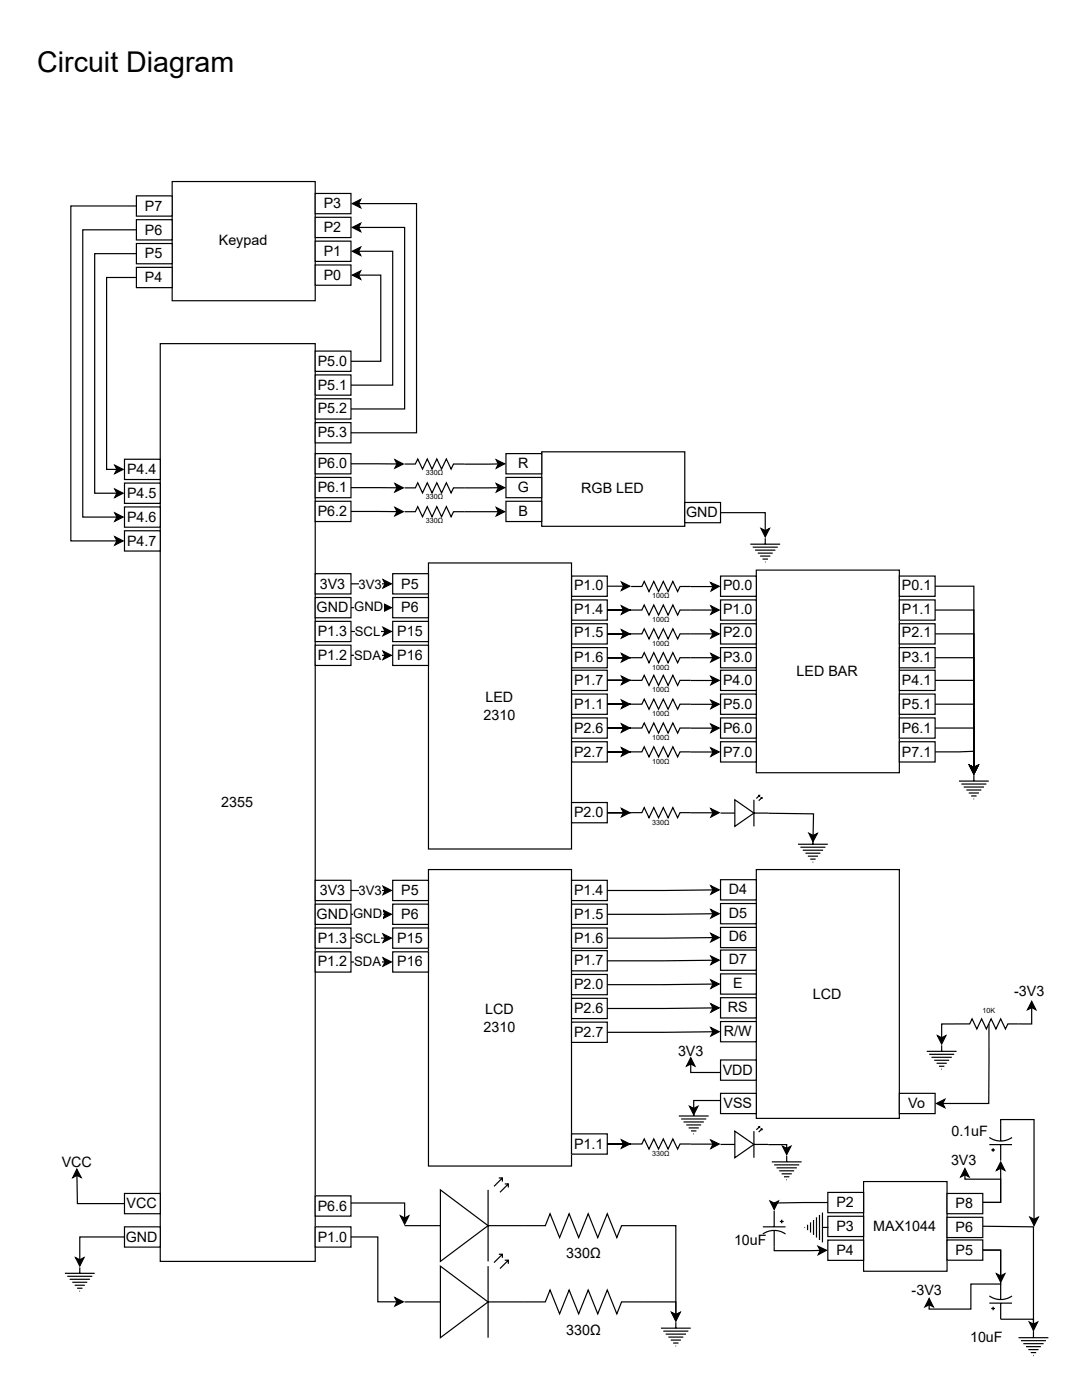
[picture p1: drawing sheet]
<svg xmlns="http://www.w3.org/2000/svg" width="216mm" height="279mm" viewBox="0 0 216 279" stroke-linecap="round" stroke-linejoin="round" font-family="sans-serif">
<path d="M104.5 259.8h4.3l1-2.3 1.9 4.7 1.9-4.7 1.9 4.7 1.9-4.7 1.9 4.7 1.9-4.7 1.9 4.7 .9-2.4h4.3" fill="none" stroke="#000" stroke-width=".24"/>
<path d="M87.9 252.7l9.5 7.1-9.5 7.2z" fill="#fff"/>
<path d="M80.7 259.8h7.2M87.9 252.7l9.5 7.1-9.5 7.2zM97.4 259.8h7.1M97.4 252.7v14.3M99.5 250.3h.7v.7M100.2 250.3l-1.6 1.7M100.7 251.5h.7v.7M101.4 251.5l-1.6 1.7" fill="none" stroke="#000" stroke-width=".24"/>
<path d="M32 68.6h30.9v183.1h-30.9z" fill="#fff"/>
<path d="M32 68.6h30.9v183.1h-30.9z" fill="none" stroke="#000" stroke-width=".24"/>
<path d="M62.9 244.8h7.1v4.1h-7.1z" fill="#fff"/>
<path d="M62.9 244.8h7.1v4.1h-7.1zM70 246.9h5.4v12.9h3.8M78.8 259l1.7 .8-1.7 .8 .4-.8z" fill="none" stroke="#000" stroke-width=".24"/>
<path d="M78.8 259l1.7 .8-1.7 .8 .4-.8z" fill="#000"/>
<path d="M24.8 244.8h7.2v4.1h-7.2z" fill="#fff"/>
<g fill="none" stroke="#000" stroke-width=".24">
<path d="M15.3 233.3l.9 1.7-.8-.4-.9 .4zM15.4 234.6v5.6h9.4M12.9 254.1h6M13.4 254.7h5M13.9 255.3h4M14.4 255.9h3M14.9 256.5h2M15.1 251l.8 .4 .9-.4-.9 1.7zM15.4 257.1h1.1M15.9 257.7h.1M15.9 252.9v1.2M24.8 244.8h7.2v4.1h-7.2z"/>
<path d="M24.8 246.9h-8.9v4.5"/>
</g>
<path d="M15.3 233.3l.9 1.7-.8-.4-.9 .4zM15.1 251l.8 .4 .9-.4-.9 1.7z" fill="#000"/>
<path d="M24.8 238.2h7.2v4h-7.2z" fill="#fff"/>
<path d="M24.8 238.2h7.2v4h-7.2zM128.3 259.8h6.6v2.6M131.9 265.1h5.9M132.4 265.7h5M132.8 266.3h4.1M133.4 266.8h2.9M133.8 267.4h2.1M134 261.9l.9 .5 .8-.5-.8 1.7zM134.3 268h1.1M134.8 268.6h.1M134.9 263.9v1.2" fill="none" stroke="#000" stroke-width=".24"/>
<path d="M134 261.9l.9 .5 .8-.5-.8 1.7z" fill="#000"/>
<path d="M24.8 91.7h7.2v4h-7.2z" fill="#fff"/>
<path d="M24.8 91.7h7.2v4h-7.2z" fill="none" stroke="#000" stroke-width=".24"/>
<path d="M24.8 96.4h7.2v4.1h-7.2z" fill="#fff"/>
<path d="M24.8 96.4h7.2v4.1h-7.2z" fill="none" stroke="#000" stroke-width=".24"/>
<path d="M24.8 101.2h7.2v4h-7.2z" fill="#fff"/>
<path d="M24.8 101.2h7.2v4h-7.2z" fill="none" stroke="#000" stroke-width=".24"/>
<path d="M24.8 105.9h7.2v4.1h-7.2z" fill="#fff"/>
<path d="M70.3 54.9l1.7-.8-.5 .8 .5 .8zM71.5 54.9h4.5v17.2h-6M24.8 105.9h7.2v4.1h-7.2z" fill="none" stroke="#000" stroke-width=".24"/>
<path d="M70.3 54.9l1.7-.8-.5 .8 .5 .8z" fill="#000"/>
<path d="M62.9 70.1h7.1v4h-7.1z" fill="#fff"/>
<path d="M70.3 50.1l1.7-.8-.5 .8 .5 .9zM71.5 50.1h6.9v26.8h-8.4M62.9 70.1h7.1v4h-7.1z" fill="none" stroke="#000" stroke-width=".24"/>
<path d="M70.3 50.1l1.7-.8-.5 .8 .5 .9z" fill="#000"/>
<path d="M62.9 74.8h7.1v4.1h-7.1z" fill="#fff"/>
<path d="M70.3 45.4l1.7-.8-.5 .8 .5 .8zM71.5 45.4h9.2v36.2h-10.7M62.9 74.8h7.1v4.1h-7.1z" fill="none" stroke="#000" stroke-width=".24"/>
<path d="M70.3 45.4l1.7-.8-.5 .8 .5 .8z" fill="#000"/>
<path d="M62.9 79.6h7.1v4h-7.1z" fill="#fff"/>
<path d="M70.3 40.6l1.7-.8-.5 .8 .5 .9zM71.5 40.6h11.6v45.8h-13.1M62.9 79.6h7.1v4h-7.1z" fill="none" stroke="#000" stroke-width=".24"/>
<path d="M70.3 40.6l1.7-.8-.5 .8 .5 .9z" fill="#000"/>
<path d="M62.9 84.3h7.1v4.1h-7.1z" fill="#fff"/>
<path d="M62.9 84.3h7.1v4.1h-7.1z" fill="none" stroke="#000" stroke-width=".24"/>
<path d="M34.4 36.2h28.5v23.8h-28.5z" fill="#fff"/>
<path d="M34.4 36.2h28.5v23.8h-28.5zM27.2 41.1h-13.1v66.8h9.2M22.9 107.1l1.7 .8-1.7 .9 .4-.9z" fill="none" stroke="#000" stroke-width=".24"/>
<path d="M22.9 107.1l1.7 .8-1.7 .9 .4-.9z" fill="#000"/>
<path d="M27.2 39.1h7.2v4h-7.2z" fill="#fff"/>
<path d="M27.2 39.1h7.2v4h-7.2zM27.2 45.9h-10.7v57.3h6.8M22.9 102.4l1.7 .8-1.7 .8 .4-.8z" fill="none" stroke="#000" stroke-width=".24"/>
<path d="M22.9 102.4l1.7 .8-1.7 .8 .4-.8z" fill="#000"/>
<path d="M27.2 43.8h7.2v4.1h-7.2z" fill="#fff"/>
<path d="M27.2 43.8h7.2v4.1h-7.2zM27.2 50.6h-8.3v47.8h4.4M22.9 97.6l1.7 .8-1.7 .9 .4-.9z" fill="none" stroke="#000" stroke-width=".24"/>
<path d="M22.9 97.6l1.7 .8-1.7 .9 .4-.9z" fill="#000"/>
<path d="M27.2 48.6h7.2v4h-7.2z" fill="#fff"/>
<path d="M27.2 48.6h7.2v4h-7.2zM27.2 55.4h-5.9v38.3h2M22.9 92.8l1.7 .9-1.7 .8 .4-.8z" fill="none" stroke="#000" stroke-width=".24"/>
<path d="M22.9 92.8l1.7 .9-1.7 .8 .4-.8z" fill="#000"/>
<path d="M27.2 53.4h7.2v4h-7.2z" fill="#fff"/>
<path d="M27.2 53.4h7.2v4h-7.2z" fill="none" stroke="#000" stroke-width=".24"/>
<path d="M62.9 38.6h7.1v4.1h-7.1z" fill="#fff"/>
<path d="M62.9 38.6h7.1v4.1h-7.1z" fill="none" stroke="#000" stroke-width=".24"/>
<path d="M62.9 43.4h7.1v4h-7.1z" fill="#fff"/>
<path d="M62.9 43.4h7.1v4h-7.1z" fill="none" stroke="#000" stroke-width=".24"/>
<path d="M62.9 48.1h7.1v4.1h-7.1z" fill="#fff"/>
<path d="M62.9 48.1h7.1v4.1h-7.1z" fill="none" stroke="#000" stroke-width=".24"/>
<path d="M62.9 52.9h7.1v4h-7.1z" fill="#fff"/>
<path d="M62.9 52.9h7.1v4h-7.1z" fill="none" stroke="#000" stroke-width=".24"/>
<path d="M114 115h7.2v4h-7.2z" fill="#fff"/>
<path d="M114 115h7.2v4h-7.2z" fill="none" stroke="#000" stroke-width=".24"/>
<path d="M114 119.7h7.2v4.1h-7.2z" fill="#fff"/>
<path d="M114 119.7h7.2v4.1h-7.2z" fill="none" stroke="#000" stroke-width=".24"/>
<path d="M114 124.5h7.2v4h-7.2z" fill="#fff"/>
<path d="M114 124.5h7.2v4h-7.2z" fill="none" stroke="#000" stroke-width=".24"/>
<path d="M114 129.2h7.2v4.1h-7.2z" fill="#fff"/>
<path d="M114 129.2h7.2v4.1h-7.2z" fill="none" stroke="#000" stroke-width=".24"/>
<path d="M114 133.8h7.2v4h-7.2z" fill="#fff"/>
<path d="M114 133.8h7.2v4h-7.2z" fill="none" stroke="#000" stroke-width=".24"/>
<path d="M114 138.5h7.2v4.1h-7.2z" fill="#fff"/>
<path d="M114 138.5h7.2v4.1h-7.2z" fill="none" stroke="#000" stroke-width=".24"/>
<path d="M114 143.3h7.2v4h-7.2z" fill="#fff"/>
<path d="M114 143.3h7.2v4h-7.2z" fill="none" stroke="#000" stroke-width=".24"/>
<path d="M114 148h7.2v4.1h-7.2z" fill="#fff"/>
<path d="M114 148h7.2v4.1h-7.2z" fill="none" stroke="#000" stroke-width=".24"/>
<path d="M150.9 113.8h28.6v40.4h-28.6z" fill="#fff"/>
<path d="M150.9 113.8h28.6v40.4h-28.6z" fill="none" stroke="#000" stroke-width=".24"/>
<path d="M143.8 115h7.1v4h-7.1z" fill="#fff"/>
<path d="M143.8 115h7.1v4h-7.1z" fill="none" stroke="#000" stroke-width=".24"/>
<path d="M143.8 119.7h7.1v4.1h-7.1z" fill="#fff"/>
<path d="M143.8 119.7h7.1v4.1h-7.1z" fill="none" stroke="#000" stroke-width=".24"/>
<path d="M143.8 124.5h7.1v4h-7.1z" fill="#fff"/>
<path d="M143.8 124.5h7.1v4h-7.1z" fill="none" stroke="#000" stroke-width=".24"/>
<path d="M143.8 129.2h7.1v4.1h-7.1z" fill="#fff"/>
<path d="M143.8 129.2h7.1v4.1h-7.1z" fill="none" stroke="#000" stroke-width=".24"/>
<path d="M143.8 133.8h7.1v4h-7.1z" fill="#fff"/>
<path d="M143.8 133.8h7.1v4h-7.1z" fill="none" stroke="#000" stroke-width=".24"/>
<path d="M143.8 138.5h7.1v4.1h-7.1z" fill="#fff"/>
<path d="M143.8 138.5h7.1v4.1h-7.1z" fill="none" stroke="#000" stroke-width=".24"/>
<path d="M143.8 143.3h7.1v4h-7.1z" fill="#fff"/>
<path d="M143.8 143.3h7.1v4h-7.1z" fill="none" stroke="#000" stroke-width=".24"/>
<path d="M143.8 148h7.1v4.1h-7.1z" fill="#fff"/>
<g fill="none" stroke="#000" stroke-width=".24">
<path d="M121.2 117h3.2M124 116.2l1.7 .8-1.7 .8 .4-.8zM125.9 117h2.2l.5-1 .9 2.1 1-2.1 .9 2.1 1-2.1 .9 2.1 1-2.1 .9 2.1 .5-1.1h2.1M137.8 117.1h4.8h-.3M141.8 116.3l1.7 .7-1.6 .9 .4-.8zM121.2 121.7h4.7h-4.7h3.2M121.2 126.5h4.7h-4.7h3.2M121.2 131.3h4.7h-4.7h3.2M121.2 135.8h4.7h-4.7h3.2M124 120.9l1.7 .8-1.7 .9 .4-.9zM124 125.7l1.7 .8-1.7 .8 .4-.8zM124 130.4l1.7 .9-1.7 .8 .4-.8z"/>
<path d="M124 134.9l1.7 .9-1.7 .8 .4-.8zM124 139.7l1.7 .8-1.7 .9 .4-.9zM125.9 121.7h2.2l.5-1 .9 2.1 1-2.1 .9 2.1 1-2.1 .9 2.1 1-2.1 .9 2.1 .5-1.1h6.9h-.3M125.9 126.5h2.2l.5-1 .9 2 1-2 .9 2 1-2 .9 2 1-2 .9 2 .5-1h6.9h-.3M125.9 131.3h2.2l.5-1.1 .9 2.1 1-2.1 .9 2.1 1-2.1 .9 2.1 1-2.1 .9 2.1 .5-1h6.9h-.3M125.9 135.8h2.2l.5-1 .9 2 1-2 .9 2 1-2 .9 2 1-2 .9 2 .5-1h6.9h-.3M141.8 135l1.7 .8-1.6 .9 .4-.9zM141.8 139.7l1.7 .8-1.6 .9 .4-.8zM141.8 120.9l1.7 .8-1.7 .9 .5-.9zM141.8 125.7l1.7 .8-1.7 .8 .5-.8zM141.8 130.4l1.7 .9-1.7 .8 .5-.8zM121.2 140.5h4.7h-4.7h3.2"/>
<path d="M121.2 145.3h4.7h-4.7h3.2M121.2 150.1h4.7h-4.7h3.2M124 144.5l1.7 .8-1.7 .8 .4-.8zM124 149.2l1.7 .9-1.7 .8 .4-.8zM125.9 140.5h2.2l.5-1 .9 2 1-2 .9 2 1-2 .9 2 1-2 .9 2 .5-1h2.1M125.9 145.3h2.2l.5-1 .9 2 1-2 .9 2 1-2 .9 2 1-2 .9 2 .5-1h6.9h-.3M125.9 150.1h2.2l.5-1.1 .9 2.1 1-2.1 .9 2.1 1-2.1 .9 2.1 1-2.1 .9 2.1 .5-1h6.9h-.3M137.8 140.6h4.8h-.3M141.8 144.5l1.7 .8-1.6 .9 .4-.9zM141.8 149.3l1.7 .8-1.6 .8 .4-.8zM143.8 148h7.1v4.1h-7.1z"/>
</g>
<g fill="#000">
<path d="M124 116.2l1.7 .8-1.7 .8 .4-.8zM141.8 116.3l1.7 .7-1.6 .9 .4-.8zM124 120.9l1.7 .8-1.7 .9 .4-.9zM124 125.7l1.7 .8-1.7 .8 .4-.8zM124 130.4l1.7 .9-1.7 .8 .4-.8zM124 134.9l1.7 .9-1.7 .8 .4-.8zM141.8 120.9l1.7 .8-1.7 .9 .5-.9zM141.8 125.7l1.7 .8-1.7 .8 .5-.8zM141.8 130.4l1.7 .9-1.7 .8 .5-.8zM141.8 135l1.7 .8-1.6 .9 .4-.9zM124 139.7l1.7 .8-1.7 .9 .4-.9zM124 144.5l1.7 .8-1.7 .8 .4-.8z"/>
<path d="M124 149.2l1.7 .9-1.7 .8 .4-.8zM141.8 139.7l1.7 .8-1.6 .9 .4-.8zM141.8 144.5l1.7 .8-1.6 .9 .4-.9zM141.8 149.3l1.7 .8-1.6 .8 .4-.8z"/>
</g>
<path d="M179.5 115h7.1v4h-7.1z" fill="#fff"/>
<path d="M179.5 115h7.1v4h-7.1z" fill="none" stroke="#000" stroke-width=".24"/>
<path d="M179.5 119.7h7.1v4.1h-7.1z" fill="#fff"/>
<path d="M179.5 119.7h7.1v4.1h-7.1z" fill="none" stroke="#000" stroke-width=".24"/>
<path d="M179.5 124.5h7.1v4h-7.1z" fill="#fff"/>
<path d="M179.5 124.5h7.1v4h-7.1z" fill="none" stroke="#000" stroke-width=".24"/>
<path d="M179.5 129.2h7.1v4.1h-7.1z" fill="#fff"/>
<path d="M179.5 129.2h7.1v4.1h-7.1z" fill="none" stroke="#000" stroke-width=".24"/>
<path d="M179.5 133.8h7.1v4h-7.1z" fill="#fff"/>
<path d="M179.5 133.8h7.1v4h-7.1z" fill="none" stroke="#000" stroke-width=".24"/>
<path d="M179.5 138.5h7.1v4.1h-7.1z" fill="#fff"/>
<path d="M179.5 138.5h7.1v4.1h-7.1z" fill="none" stroke="#000" stroke-width=".24"/>
<path d="M179.5 143.3h7.1v4h-7.1z" fill="#fff"/>
<path d="M179.5 143.3h7.1v4h-7.1z" fill="none" stroke="#000" stroke-width=".24"/>
<path d="M179.5 148h7.1v4.1h-7.1z" fill="#fff"/>
<g fill="none" stroke="#000" stroke-width=".24">
<path d="M186.6 117h7.7v36.2M186.6 135.8h7.7v17.4M186.6 131.3h7.7v21.9M186.6 126.5h7.7v26.7M186.6 121.7h7.7v31.5M179.5 148h7.1v4.1h-7.1zM186.6 150.1l7.7-.2v3.3M186.6 145.3h7.7v7.9M186.6 140.5h7.7v12.7M191.3 155.9h6M191.8 156.5h5M192.3 157.1h4"/>
<path d="M192.8 157.7h3M193.3 158.3h2M193.5 152.8l.8 .4 .9-.4-.9 1.6zM193.8 158.9h1.1M194.3 159.4h.1M194.3 154.7v1.2M104.5 244.6h4.3l1-2.4 1.9 4.8 1.9-4.8 1.9 4.8 1.9-4.8 1.9 4.8 1.9-4.8 1.9 4.8 .9-2.4h4.3"/>
</g>
<path d="M193.5 152.8l.8 .4 .9-.4-.9 1.6z" fill="#000"/>
<path d="M87.9 237.5l9.5 7.1-9.5 7.1z" fill="#fff"/>
<path d="M87.9 237.5l9.5 7.1-9.5 7.1zM97.4 237.5v14.2M99.5 235.1h.7v.7M100.2 235.1l-1.6 1.7M100.7 236.3h.7v.7M101.4 236.3l-1.6 1.6M80.7 244.6h7.2M97.4 244.6h7.1" fill="none" stroke="#000" stroke-width=".24"/>
<path d="M62.9 238.7h7.1v4h-7.1z" fill="#fff"/>
<path d="M62.9 238.7h7.1v4h-7.1zM70 240.1h10.7v3M79.9 242.7l.8 .4 .9-.4-.9 1.6zM128.3 244.6h6.6v17.8M134 261.9l.9 .5 .8-.5-.8 1.7z" fill="none" stroke="#000" stroke-width=".24"/>
<path d="M79.9 242.7l.8 .4 .9-.4-.9 1.6zM134 261.9l.9 .5 .8-.5-.8 1.7z" fill="#000"/>
<path d="M85.5 112.4h28.5v57h-28.5z" fill="#fff"/>
<path d="M70 116.5h6.8M76.4 115.7l1.7 .8-1.7 .8 .4-.8zM85.5 112.4h28.5v57h-28.5z" fill="none" stroke="#000" stroke-width=".24"/>
<path d="M76.4 115.7l1.7 .8-1.7 .8 .4-.8z" fill="#000"/>
<g fill="#fff">
<path d="M71.6 115.1h4.5v3.1h-4.5z"/>
<path d="M62.9 114.5h7.1v4h-7.1z"/>
</g>
<path d="M62.9 114.5h7.1v4h-7.1zM70 121.3h6.8M76.4 120.4l1.7 .9-1.7 .8 .4-.8z" fill="none" stroke="#000" stroke-width=".24"/>
<path d="M76.4 120.4l1.7 .9-1.7 .8 .4-.8z" fill="#000"/>
<g fill="#fff">
<path d="M70.6 119.6h6v3.1h-6z"/>
<path d="M62.9 119.2h7.1v4.1h-7.1z"/>
</g>
<path d="M62.9 119.2h7.1v4.1h-7.1zM70 126h6.8M76.4 125.2l1.7 .8-1.7 .9 .4-.9z" fill="none" stroke="#000" stroke-width=".24"/>
<path d="M76.4 125.2l1.7 .8-1.7 .9 .4-.9z" fill="#000"/>
<g fill="#fff">
<path d="M70.9 124.6h5v3.1h-5z"/>
<path d="M62.9 124h7.1v4h-7.1z"/>
</g>
<path d="M62.9 124h7.1v4h-7.1zM70 130.8h6.8M76.4 130l1.7 .8-1.7 .8 .4-.8z" fill="none" stroke="#000" stroke-width=".24"/>
<path d="M76.4 130l1.7 .8-1.7 .8 .4-.8z" fill="#000"/>
<g fill="#fff">
<path d="M70.6 129.4h5.5v3.1h-5.5z"/>
<path d="M62.9 128.8h7.1v4h-7.1z"/>
</g>
<path d="M62.9 128.8h7.1v4h-7.1z" fill="none" stroke="#000" stroke-width=".24"/>
<path d="M78.4 114.5h7.1v4h-7.1z" fill="#fff"/>
<path d="M78.4 114.5h7.1v4h-7.1z" fill="none" stroke="#000" stroke-width=".24"/>
<path d="M78.4 119.2h7.1v4.1h-7.1z" fill="#fff"/>
<path d="M78.4 119.2h7.1v4.1h-7.1z" fill="none" stroke="#000" stroke-width=".24"/>
<path d="M78.4 124h7.1v4h-7.1z" fill="#fff"/>
<path d="M78.4 124h7.1v4h-7.1z" fill="none" stroke="#000" stroke-width=".24"/>
<path d="M78.4 128.8h7.1v4h-7.1z" fill="#fff"/>
<path d="M78.4 128.8h7.1v4h-7.1z" fill="none" stroke="#000" stroke-width=".24"/>
<path d="M85.5 173.5h28.5v59.2h-28.5z" fill="#fff"/>
<path d="M76.4 176.9l1.7 .8-1.7 .8 .4-.8zM76.8 177.7h-6.8M85.5 173.5h28.5v59.2h-28.5z" fill="none" stroke="#000" stroke-width=".24"/>
<path d="M76.4 176.9l1.7 .8-1.7 .8 .4-.8z" fill="#000"/>
<g fill="#fff">
<path d="M71.6 176.2h4.5v3.1h-4.5z"/>
<path d="M62.9 175.7h7.1v4h-7.1z"/>
</g>
<path d="M62.9 175.7h7.1v4h-7.1zM76.4 181.6l1.7 .9-1.7 .8 .4-.8zM76.8 182.5h-6.8" fill="none" stroke="#000" stroke-width=".24"/>
<path d="M76.4 181.6l1.7 .9-1.7 .8 .4-.8z" fill="#000"/>
<g fill="#fff">
<path d="M70.4 180.7h5.9v3.1h-5.9z"/>
<path d="M62.9 180.4h7.1v4.1h-7.1z"/>
</g>
<path d="M62.9 180.4h7.1v4.1h-7.1zM76.4 186.4l1.7 .8-1.7 .9 .4-.9zM76.8 187.2h-6.8" fill="none" stroke="#000" stroke-width=".24"/>
<path d="M76.4 186.4l1.7 .8-1.7 .9 .4-.9z" fill="#000"/>
<g fill="#fff">
<path d="M70.9 185.7h5v3.1h-5z"/>
<path d="M62.9 185.2h7.1v4h-7.1z"/>
</g>
<path d="M62.9 185.2h7.1v4h-7.1zM76.4 191.1l1.7 .9-1.7 .8 .4-.8zM76.8 192h-6.8" fill="none" stroke="#000" stroke-width=".24"/>
<path d="M76.4 191.1l1.7 .9-1.7 .8 .4-.8z" fill="#000"/>
<g fill="#fff">
<path d="M70.6 190.5h5.5v3.1h-5.5z"/>
<path d="M62.9 190h7.1v4h-7.1z"/>
</g>
<path d="M62.9 190h7.1v4h-7.1z" fill="none" stroke="#000" stroke-width=".24"/>
<path d="M78.4 175.7h7.1v4h-7.1z" fill="#fff"/>
<path d="M78.4 175.7h7.1v4h-7.1z" fill="none" stroke="#000" stroke-width=".24"/>
<path d="M78.4 180.4h7.1v4.1h-7.1z" fill="#fff"/>
<path d="M78.4 180.4h7.1v4.1h-7.1z" fill="none" stroke="#000" stroke-width=".24"/>
<path d="M78.4 185.2h7.1v4h-7.1z" fill="#fff"/>
<path d="M78.4 185.2h7.1v4h-7.1z" fill="none" stroke="#000" stroke-width=".24"/>
<path d="M78.4 190h7.1v4h-7.1z" fill="#fff"/>
<path d="M78.4 190h7.1v4h-7.1z" fill="none" stroke="#000" stroke-width=".24"/>
<path d="M114 160.2h7.2v4h-7.2z" fill="#fff"/>
<path d="M114 160.2h7.2v4h-7.2zM121.2 162.2h4.7h-4.7h3.2M124 161.4l1.7 .8-1.7 .8 .4-.8zM125.9 162.2h2.2l.5-1 .9 2 1-2 .9 2 1-2 .9 2 1-2 .9 2 .5-1h2.1M137.8 162.2h4.8h-.3M141.8 161.4l1.7 .8-1.6 .9 .4-.9z" fill="none" stroke="#000" stroke-width=".24"/>
<path d="M124 161.4l1.7 .8-1.7 .8 .4-.8zM141.8 161.4l1.7 .8-1.6 .9 .4-.9z" fill="#000"/>
<path d="M146.6 159.6l3.8 2.7-3.8 2.6z" fill="#fff"/>
<g fill="none" stroke="#000" stroke-width=".24">
<path d="M146.6 159.6l3.8 2.7-3.8 2.6zM150.4 159.6v5.3M151.3 158.7h.3v.3M151.6 158.7l-.7 .7M151.8 159.2h.3v.2M152.1 159.2l-.7 .6M143.8 162.3h2.8M150.4 162.3h2.9M153.3 162.3l9 .1-.1 4.3M159.2 168.5h6M159.7 169.1h5M160.2 169.7h4"/>
<path d="M160.7 170.3h3M161.2 170.9h2M161.4 166.3l.8 .4 .9-.4-.9 1.7zM161.7 171.5h1M162.1 172.1h.2M162.2 167.3v1.2"/>
</g>
<path d="M161.4 166.3l.8 .4 .9-.4-.9 1.7z" fill="#000"/>
<path d="M150.9 173.5h28.6v49.7h-28.6z" fill="#fff"/>
<path d="M141.8 176.8l1.7 .8-1.6 .8 .4-.8zM142.3 177.6l-21.1 .1M150.9 173.5h28.6v49.7h-28.6z" fill="none" stroke="#000" stroke-width=".24"/>
<path d="M141.8 176.8l1.7 .8-1.6 .8 .4-.8z" fill="#000"/>
<path d="M114 175.7h7.2v4h-7.2z" fill="#fff"/>
<path d="M114 175.7h7.2v4h-7.2zM141.8 181.5l1.7 .8-1.6 .9 .4-.8zM142.3 182.4l-21.1 .1" fill="none" stroke="#000" stroke-width=".24"/>
<path d="M141.8 181.5l1.7 .8-1.6 .9 .4-.8z" fill="#000"/>
<path d="M114 180.4h7.2v4.1h-7.2z" fill="#fff"/>
<path d="M114 180.4h7.2v4.1h-7.2zM141.8 186.3l1.7 .8-1.6 .9 .4-.9zM142.3 187.1l-21.1 .1" fill="none" stroke="#000" stroke-width=".24"/>
<path d="M141.8 186.3l1.7 .8-1.6 .9 .4-.9z" fill="#000"/>
<path d="M114 185.2h7.2v4h-7.2z" fill="#fff"/>
<path d="M114 185.2h7.2v4h-7.2zM141.8 190.8l1.7 .8-1.6 .9 .4-.9zM142.3 191.6l-21.1 .2" fill="none" stroke="#000" stroke-width=".24"/>
<path d="M141.8 190.8l1.7 .8-1.6 .9 .4-.9z" fill="#000"/>
<path d="M114 189.7h7.2v4.1h-7.2z" fill="#fff"/>
<path d="M114 189.7h7.2v4.1h-7.2zM141.8 195.6l1.7 .8-1.6 .8 .4-.8zM142.3 196.4l-21.1 .1" fill="none" stroke="#000" stroke-width=".24"/>
<path d="M141.8 195.6l1.7 .8-1.6 .8 .4-.8z" fill="#000"/>
<path d="M114 194.5h7.2v4h-7.2z" fill="#fff"/>
<path d="M114 194.5h7.2v4h-7.2zM141.8 200.3l1.7 .8-1.6 .9 .4-.8zM142.3 201.2l-21.1 .1" fill="none" stroke="#000" stroke-width=".24"/>
<path d="M141.8 200.3l1.7 .8-1.6 .9 .4-.8z" fill="#000"/>
<path d="M114 199.2h7.2v4.1h-7.2z" fill="#fff"/>
<path d="M114 199.2h7.2v4.1h-7.2zM141.8 205.1l1.7 .8-1.6 .8 .4-.8zM142.3 205.9l-21.1 .1" fill="none" stroke="#000" stroke-width=".24"/>
<path d="M141.8 205.1l1.7 .8-1.6 .8 .4-.8z" fill="#000"/>
<path d="M114 204h7.2v4h-7.2z" fill="#fff"/>
<path d="M114 204h7.2v4h-7.2z" fill="none" stroke="#000" stroke-width=".24"/>
<path d="M143.8 175.6h7.1v4h-7.1z" fill="#fff"/>
<path d="M143.8 175.6h7.1v4h-7.1z" fill="none" stroke="#000" stroke-width=".24"/>
<path d="M143.8 180.3h7.1v4.1h-7.1z" fill="#fff"/>
<path d="M143.8 180.3h7.1v4.1h-7.1z" fill="none" stroke="#000" stroke-width=".24"/>
<path d="M143.8 185.1h7.1v4h-7.1z" fill="#fff"/>
<path d="M143.8 185.1h7.1v4h-7.1z" fill="none" stroke="#000" stroke-width=".24"/>
<path d="M143.8 189.6h7.1v4h-7.1z" fill="#fff"/>
<path d="M143.8 189.6h7.1v4h-7.1z" fill="none" stroke="#000" stroke-width=".24"/>
<path d="M143.8 194.4h7.1v4h-7.1z" fill="#fff"/>
<path d="M143.8 194.4h7.1v4h-7.1z" fill="none" stroke="#000" stroke-width=".24"/>
<path d="M143.8 199.1h7.1v4.1h-7.1z" fill="#fff"/>
<path d="M143.8 199.1h7.1v4.1h-7.1z" fill="none" stroke="#000" stroke-width=".24"/>
<path d="M143.8 203.9h7.1v4h-7.1z" fill="#fff"/>
<path d="M143.8 203.9h7.1v4h-7.1z" fill="none" stroke="#000" stroke-width=".24"/>
<path d="M114 226.3h7.2v4h-7.2z" fill="#fff"/>
<path d="M114 226.3h7.2v4h-7.2zM121.2 228.3h4.7h-4.7h3.2M124 227.5l1.7 .8-1.7 .8 .4-.8zM125.9 228.3h2.2l.5-1 .9 2 1-2 .9 2 1-2 .9 2 1-2 .9 2 .5-1h6.9h-.3M141.8 227.5l1.7 .8-1.6 .9 .4-.9z" fill="none" stroke="#000" stroke-width=".24"/>
<path d="M124 227.5l1.7 .8-1.7 .8 .4-.8zM141.8 227.5l1.7 .8-1.6 .9 .4-.9z" fill="#000"/>
<path d="M146.6 225.7l3.8 2.7-3.8 2.6z" fill="#fff"/>
<g fill="none" stroke="#000" stroke-width=".24">
<path d="M143.8 228.4h2.8M146.6 225.7l3.8 2.7-3.8 2.6zM150.4 228.4h6.6v.8M150.4 225.7v5.3M151.3 224.9h.3v.2M151.6 224.9l-.7 .6M151.8 225.3h.3v.3M152.1 225.3l-.7 .6M154 231.9h5.9M154.5 232.5h5M155 233.1h4M155.5 233.7h3"/>
<path d="M156 234.3h2M156.1 228.8l.9 .4 .8-.4-.8 1.6zM156.4 234.9h1.1M156.9 235.4h.1M157 230.7v1.2"/>
</g>
<path d="M156.1 228.8l.9 .4 .8-.4-.8 1.6z" fill="#000"/>
<path d="M143.8 218.2h7.1v4h-7.1z" fill="#fff"/>
<path d="M137.8 211.1l.9 1.7-.9-.5-.8 .5zM137.8 212.3v1.7h6M143.8 218.2h7.1v4h-7.1zM135.4 222.7h6M135.9 223.3h5M136.4 223.9h4M136.9 224.5h3M137.4 225.1h2M137.9 225.7h1.1M138.4 226.3h.1M138.4 221.5v1.2" fill="none" stroke="#000" stroke-width=".24"/>
<path d="M137.8 211.1l.9 1.7-.9-.5-.8 .5z" fill="#000"/>
<path d="M143.8 211.5h7.1v4.1h-7.1z" fill="#fff"/>
<path d="M143.8 211.5h7.1v4.1h-7.1zM143.8 219.6h-5.4v1.6M137.6 220.8l.8 .4 .9-.4-.9 1.7z" fill="none" stroke="#000" stroke-width=".24"/>
<path d="M137.6 220.8l.8 .4 .9-.4-.9 1.7z" fill="#000"/>
<path d="M172.3 235.8h16.7v17.9h-16.7z" fill="#fff"/>
<path d="M172.3 235.8h16.7v17.9h-16.7z" fill="none" stroke="#000" stroke-width=".24"/>
<path d="M165.2 238h7.1v4h-7.1z" fill="#fff"/>
<path d="M165.2 238h7.1v4h-7.1z" fill="none" stroke="#000" stroke-width=".24"/>
<path d="M165.2 242.7h7.1v4.1h-7.1z" fill="#fff"/>
<path d="M165.2 242.7h7.1v4.1h-7.1z" fill="none" stroke="#000" stroke-width=".24"/>
<path d="M165.2 247.5h7.1v4h-7.1z" fill="#fff"/>
<path d="M192.5 233.2l.9 1.7-.9-.4-.8 .4zM192.5 234.5v.8h7.2v4.7h-6M165.2 247.5h7.1v4h-7.1z" fill="none" stroke="#000" stroke-width=".24"/>
<path d="M192.5 233.2l.9 1.7-.9-.4-.8 .4z" fill="#000"/>
<path d="M189 238.2h7.1v4h-7.1z" fill="#fff"/>
<path d="M189 238.2h7.1v4h-7.1z" fill="none" stroke="#000" stroke-width=".24"/>
<path d="M189 242.9h7.1v4.1h-7.1z" fill="#fff"/>
<path d="M185.4 259.1l.8 1.7-.8-.4-.8 .4zM189 242.9h7.1v4.1h-7.1zM196.1 249.5h3.6v6.8h-6v5h-8.3v-.9" fill="none" stroke="#000" stroke-width=".24"/>
<path d="M185.4 259.1l.8 1.7-.8-.4-.8 .4z" fill="#000"/>
<path d="M189 247.5h7.1v4h-7.1z" fill="#fff"/>
<g fill="none" stroke="#000" stroke-width=".24">
<path d="M205.9 199.8l.8 1.7-.8-.4-.9 .4zM205.9 201.1v3.3l-2.7-.1M153.6 239.7l.9 .4 .8-.4-.8 1.7zM165.2 240l-10.7 .1M197.4 227a3.9 3.9 0 0 0 4.5 0M197.4 228.4h4.5M197.8 229.5h.7M198.2 229.1v.8M199.7 231.9l.8 1.7-.8-.4-.9 .4zM199.7 233.2v6.8h-3.6M199.7 227.7v-4.3h6.6v19.9M199.7 228.4v3.2"/>
<path d="M152.2 246.3a3.9 3.9 0 0 1 4.5 0M152.2 244.8h4.5M154.5 245.6v4h9.2M154.5 241.6v3.2M155.6 243.8h.8M156 243.4v.7M160.5 244.9v.1M161.1 244.4v1.1M161.7 244v2M162.3 243.5v2.9M162.9 242.9v4.1M163.2 248.7l1.7 .8-1.6 .9 .4-.8z"/>
<path d="M163.5 242.5v5M164.1 242v5.9M164.1 245h1.2M189 247.5h7.1v4h-7.1zM196.1 249.5h3.6v5.1M196.1 244.7l10.1 .1v19.5M197.4 258.6a3.9 3.9 0 0 0 4.5 0M198.8 254.2l.9 .4 .8-.4-.8 1.7zM199.7 256.1v3.3M205.5 242.9l.8 .4 .9-.4-.9 1.7zM197.4 260.1h4.5M197.8 261.1h.7"/>
<path d="M198.2 260.8v.7M199.7 260.1v3.2h6.5v3.7M203.2 267h6M203.7 267.6h5M204.2 268.2h4M204.7 268.7h3M205.2 269.3h2M205.4 263.8l.8 .5 .8-.5-.8 1.7zM205.7 269.9h1.1M206.2 270.5h.1"/>
</g>
<path d="M205.9 199.8l.8 1.7-.8-.4-.9 .4zM199.7 231.9l.8 1.7-.8-.4-.9 .4zM153.6 239.7l.9 .4 .8-.4-.8 1.7zM163.2 248.7l1.7 .8-1.6 .9 .4-.8zM198.8 254.2l.9 .4 .8-.4-.8 1.7zM205.5 242.9l.8 .4 .9-.4-.9 1.7zM205.4 263.8l.8 .5 .8-.5-.8 1.7z" fill="#000"/>
<path d="M179.5 218.2h7.1v4h-7.1z" fill="#fff"/>
<g fill="none" stroke="#000" stroke-width=".24">
<path d="M179.5 218.2h7.1v4h-7.1zM184.9 209.8h6M185.4 210.4h5M185.9 211h4M186.4 211.6h3M186.9 212.2h2M187.1 206.7l.8 .4 .8-.4-.8 1.7zM187.4 212.8h1M187.8 213.4h.2M187.9 208.6v1.2M197.3 204.3v15.9h-9.2M203.2 204.3h-2.1l-.5 1.1-.9-2.1-1 2.1-.9-2.1-1 2.1-.9-2.1-1 2.1-.9-2.1-.5 1-5.6 .1v2.7"/>
<path d="M186.9 220.2l1.6-.8-.4 .8 .4 .9z"/>
</g>
<path d="M187.1 206.7l.8 .4 .8-.4-.8 1.7zM186.9 220.2l1.6-.8-.4 .8 .4 .9z" fill="#000"/>
<path d="M62.9 90.5h7.1v4.1h-7.1z" fill="#fff"/>
<path d="M62.9 90.5h7.1v4.1h-7.1z" fill="none" stroke="#000" stroke-width=".24"/>
<path d="M62.9 95.3h7.1v4h-7.1z" fill="#fff"/>
<path d="M62.9 95.3h7.1v4h-7.1z" fill="none" stroke="#000" stroke-width=".24"/>
<path d="M62.9 100h7.1v4.1h-7.1z" fill="#fff"/>
<path d="M62.9 100h7.1v4.1h-7.1z" fill="none" stroke="#000" stroke-width=".24"/>
<path d="M108.1 90.2h28.5v14.8h-28.5z" fill="#fff"/>
<path d="M108.1 90.2h28.5v14.8h-28.5z" fill="none" stroke="#000" stroke-width=".24"/>
<path d="M101 90.5h7.1v4.1h-7.1z" fill="#fff"/>
<path d="M101 90.5h7.1v4.1h-7.1z" fill="none" stroke="#000" stroke-width=".24"/>
<path d="M101 95.3h7.1v4h-7.1z" fill="#fff"/>
<path d="M101 95.3h7.1v4h-7.1z" fill="none" stroke="#000" stroke-width=".24"/>
<path d="M101 100h7.1v4.1h-7.1z" fill="#fff"/>
<path d="M101 100h7.1v4.1h-7.1z" fill="none" stroke="#000" stroke-width=".24"/>
<path d="M136.6 100.3h7.2v4h-7.2z" fill="#fff"/>
<g fill="none" stroke="#000" stroke-width=".24">
<path d="M70 92.6h9.2M70 97.3l9.2 .1M78.8 91.8l1.7 .8-1.7 .8 .4-.8zM78.8 96.5l1.7 .9-1.7 .8 .4-.8zM80.7 92.6h2.2l.5-1 .9 2 1-2 .9 2 1-2 .9 2 1-2 .9 2 .5-1h2.1M99 91.8l1.7 .8-1.7 .8 .4-.8zM99 96.5l1.7 .8-1.7 .9 .4-.9zM99.4 92.6h-6.8M99.4 97.3l-8.9 .1-.5 1-.9-2-1 2-.9-2-1 2-.9-2-1 2-.9-2-.5 1h-2.2M70 102.1h9.2M78.8 101.3l1.7 .8-1.7 .8 .4-.8zM80.7 102.1h2.2l.5-1 .9 2 1-2 .9 2 1-2 .9 2 1-2 .9 2 .5-1h8.9"/>
<path d="M99 101.3l1.7 .8-1.7 .9 .4-.9zM136.6 100.3h7.2v4h-7.2zM143.8 102.3h8.9v3.6M149.7 108.6h6M150.2 109.2h5M150.7 109.8h4M151.2 110.4h3M151.7 111h2M151.9 105.5l.8 .4 .8-.4-.8 1.6zM152.2 111.6h1M152.6 112.2h.2M152.7 107.4v1.2"/>
</g>
<path d="M78.8 91.8l1.7 .8-1.7 .8 .4-.8zM78.8 96.5l1.7 .9-1.7 .8 .4-.8zM99 91.8l1.7 .8-1.7 .8 .4-.8zM99 96.5l1.7 .8-1.7 .9 .4-.9zM78.8 101.3l1.7 .8-1.7 .8 .4-.8zM99 101.3l1.7 .8-1.7 .9 .4-.9zM151.9 105.5l.8 .4 .8-.4-.8 1.6z" fill="#000"/>
<text font-size="5.7" x="7.4" y="14.5">Circuit Diagram</text>
<g font-size="2.9">
<text x="64.6" y="41.6">P3</text>
<text x="28.9" y="42.1">P7</text>
<text x="28.9" y="46.8">P6</text>
<text x="64.6" y="46.3">P2</text>
<text x="28.9" y="51.6">P5</text>
<text x="43.7" y="49">Keypad</text>
<text x="64.6" y="51.1">P1</text>
<text x="28.9" y="56.3">P4</text>
<text x="64.6" y="55.9">P0</text>
<text x="63.4" y="73">P5.0</text>
<text x="63.4" y="77.7">P5.1</text>
<text x="63.4" y="82.5">P5.2</text>
<text x="63.4" y="87.3">P5.3</text>
<text x="25.4" y="94.6">P4.4</text>
<text x="63.4" y="93.4">P6.0</text>
<text x="103.4" y="93.4">R</text>
<text x="25.4" y="99.4">P4.5</text>
<text x="63.4" y="98.2">P6.1</text>
<text x="103.3" y="98.2">G</text>
<text x="116" y="98.4">RGB LED</text>
<text x="25.4" y="104.1">P4.6</text>
<text x="63.4" y="103">P6.2</text>
<text x="103.5" y="103">B</text>
<text x="136.9" y="103.2">GND</text>
<text x="25.4" y="108.9">P4.7</text>
<text x="63.8" y="117.5">3V3</text>
<text x="80.1" y="117.5">P5</text>
<text x="114.6" y="117.7">P1.0</text>
<text x="144.3" y="117.7">P0.0</text>
<text x="180" y="117.7">P0.1</text>
<text x="63.2" y="122.2">GND</text>
<text x="80.1" y="122.2">P6</text>
<text x="114.6" y="122.5">P1.4</text>
<text x="144.3" y="122.5">P1.0</text>
<text x="180" y="122.5">P1.1</text>
<text x="63.4" y="127">P1.3</text>
<text x="63.4" y="131.7">P1.2</text>
<text x="79.3" y="127">P15</text>
<text x="79.3" y="131.7">P16</text>
<text x="114.6" y="127.2">P1.5</text>
<text x="144.3" y="127.2">P2.0</text>
<text x="180" y="127.2">P2.1</text>
<text x="114.6" y="132.2">P1.6</text>
<text x="114.6" y="136.7">P1.7</text>
<text x="144.3" y="132.2">P3.0</text>
<text x="144.3" y="136.7">P4.0</text>
<text x="159" y="134.8">LED BAR</text>
<text x="180" y="132.2">P3.1</text>
<text x="180" y="136.7">P4.1</text>
<text x="96.5" y="143.6">2310</text>
<text x="96.9" y="140.1">LED</text>
<text x="114.6" y="141.5">P1.1</text>
<text x="144.3" y="141.5">P5.0</text>
<text x="180" y="141.5">P5.1</text>
<text x="114.6" y="146.2">P2.6</text>
<text x="144.3" y="146.2">P6.0</text>
<text x="180" y="146.2">P6.1</text>
<text x="114.6" y="151">P2.7</text>
<text x="144.3" y="151">P7.0</text>
<text x="180" y="151">P7.1</text>
<text x="44.1" y="161">2355</text>
<text x="114.6" y="163.1">P2.0</text>
<text x="63.8" y="178.6">3V3</text>
<text x="80.1" y="178.6">P5</text>
<text x="114.6" y="178.6">P1.4</text>
<text x="145.4" y="178.4">D4</text>
<text x="63.2" y="183.4">GND</text>
<text x="80.1" y="183.4">P6</text>
<text x="114.6" y="183.4">P1.5</text>
<text x="145.4" y="183.1">D5</text>
<text x="63.4" y="188.1">P1.3</text>
<text x="79.3" y="188.1">P15</text>
<text x="114.6" y="188.1">P1.6</text>
<text x="145.4" y="187.9">D6</text>
<text x="63.4" y="192.9">P1.2</text>
<text x="79.3" y="192.9">P16</text>
<text x="114.6" y="192.6">P1.7</text>
<text x="114.6" y="197.4">P2.0</text>
<text x="145.4" y="192.4">D7</text>
<text x="146.3" y="197.2">E</text>
<text x="96.8" y="202.4">LCD</text>
<text x="114.6" y="202.1">P2.6</text>
<text x="145.2" y="201.9">RS</text>
<text x="162.2" y="199.3">LCD</text>
<text x="202.4" y="198.8">-3V3</text>
<text x="96.5" y="206">2310</text>
<text x="114.6" y="206.9">P2.7</text>
<text x="144.4" y="206.7">R/W</text>
<text x="135.3" y="210.7">3V3</text>
<text x="144.2" y="214.5">VDD</text>
<text x="144.4" y="221.2">VSS</text>
<text x="181.2" y="221.2">Vo</text>
<text x="189.8" y="226.6">0.1uF</text>
<text x="12.3" y="232.8">VCC</text>
<text x="114.6" y="229.3">P1.1</text>
<text x="189.8" y="232.6">3V3</text>
<text x="25.3" y="241.2">VCC</text>
<text x="63.4" y="241.6">P6.6</text>
<text x="166.9" y="240.9">P2</text>
<text x="166.9" y="245.7">P3</text>
<text x="174.3" y="245.7">MAX1044</text>
<text x="190.7" y="241.2">P8</text>
<text x="190.7" y="245.9">P6</text>
<text x="25.1" y="247.8">GND</text>
<text x="63.4" y="247.8">P1.0</text>
<text x="113" y="251.1">330Ω</text>
<text x="146.5" y="248.5">10uF</text>
<text x="166.9" y="250.4">P4</text>
<text x="190.7" y="250.4">P5</text>
<text x="181.9" y="258.5">-3V3</text>
<text x="113" y="266.4">330Ω</text>
<text x="193.6" y="267.8">10uF</text>
</g>
<g font-size="2.6">
<text x="71.5" y="117.5">3V3</text>
<text x="70.7" y="122">GND</text>
<text x="70.7" y="131.7">SDA</text>
<text x="70.8" y="127">SCL</text>
<text x="71.5" y="178.6">3V3</text>
<text x="70.5" y="183.1">GND</text>
<text x="70.8" y="188.1">SCL</text>
<text x="70.7" y="192.9">SDA</text>
</g>
<g font-size="1.4">
<text x="85" y="94.9">330Ω</text>
<text x="85" y="99.6">330Ω</text>
<text x="85" y="104.4">330Ω</text>
<text x="130.2" y="119.4">100Ω</text>
<text x="130.2" y="124.1">100Ω</text>
<text x="130.2" y="128.9">100Ω</text>
<text x="130.2" y="133.6">100Ω</text>
<text x="130.2" y="142.9">100Ω</text>
<text x="130.2" y="138.2">100Ω</text>
<text x="130.2" y="147.7">100Ω</text>
<text x="130.2" y="152.4">100Ω</text>
<text x="130.2" y="164.6">330Ω</text>
<text x="196" y="202.1">10K</text>
<text x="130.2" y="230.7">330Ω</text>
</g>
</svg>
